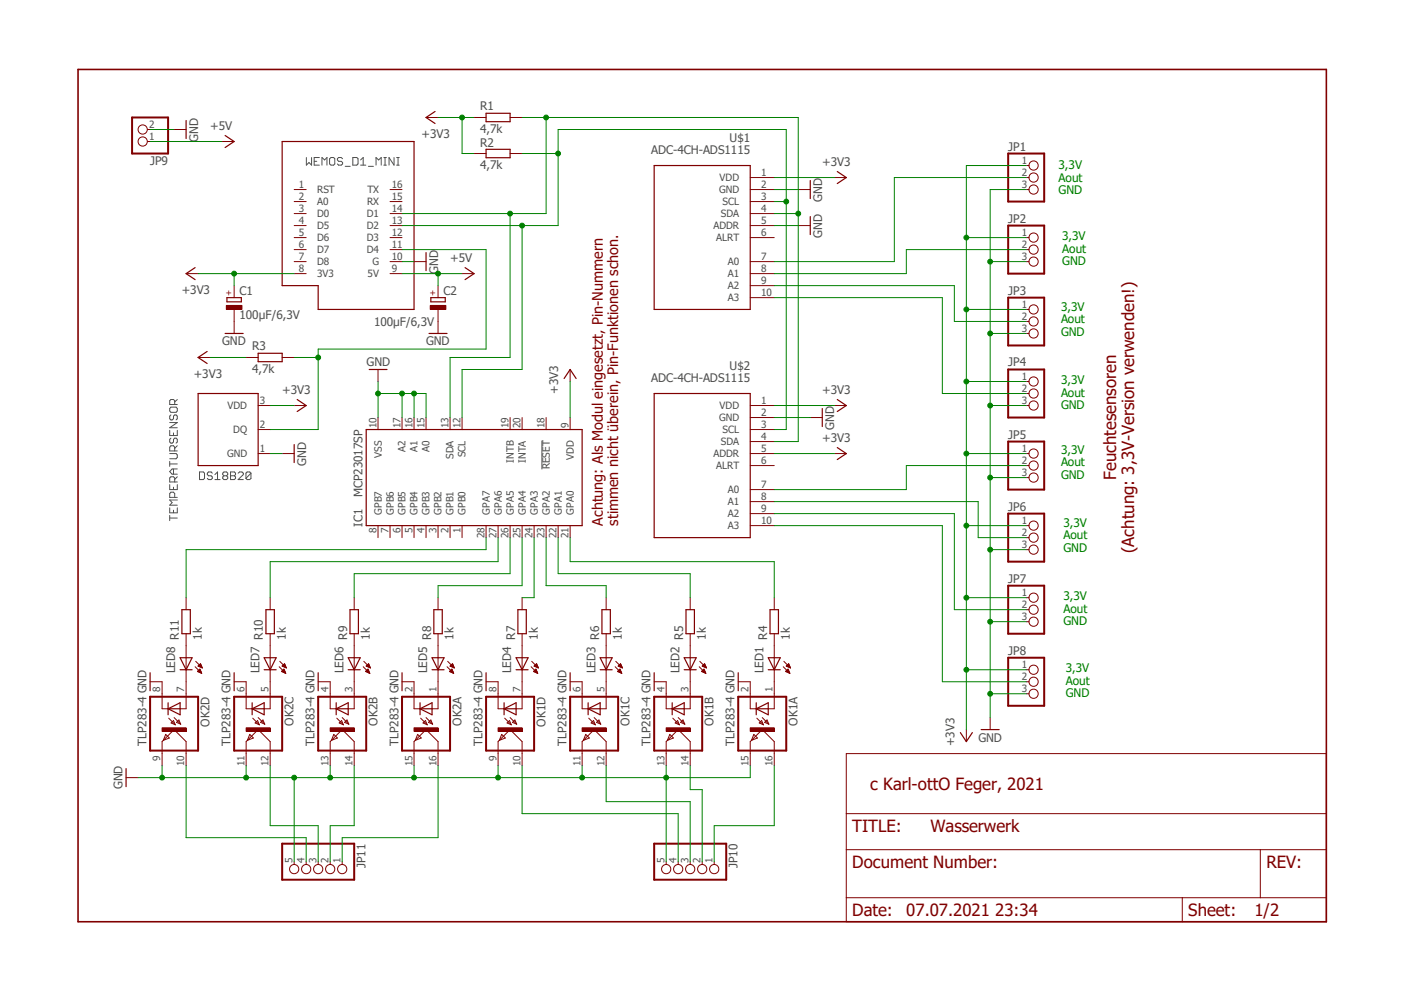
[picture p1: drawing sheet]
<svg xmlns="http://www.w3.org/2000/svg" width="297mm" height="210mm" viewBox="0 0 297 210" stroke-linecap="round" stroke-linejoin="round" font-family="sans-serif">
<path d="M16 14.4l265 181.1M281 14.4l-265 181.1" fill="none" stroke="#fff" stroke-width=".21"/>
<g fill="none" stroke="#505050" stroke-width=".21">
<path d="M64.8 33.3v1.6l.6-.5 .5 .5v-1.6M66.5 34.1h.5M67.6 33.3h-1.1v1.6h1.1M68.1 34.9v-1.6l.6 .5 .5-.5v1.6M69.7 33.6l.3-.3h.6l.2 .3v1.1l-.2 .2h-.6l-.3-.2zM72.5 33.6l-.3-.3h-.6l-.2 .3v.2l.2 .3h.6l.3 .3v.3l-.3 .2h-.6l-.2-.2M73 35.2h1.1M74.6 33.3h.9l.2 .3v1.1l-.2 .2h-.9zM76.3 34.9h1.1M76.3 33.8l.5-.5v1.6M77.9 35.2h1.1M79.5 34.9v-1.6l.6 .5 .5-.5v1.6"/>
<path d="M81.2 33.3h.5M81.2 34.9h.5M81.4 33.3v1.6M83.4 33.3v1.6l-1.1-1.6v1.6M83.9 33.3h.6M83.9 34.9h.6M84.2 33.3v1.6M35.9 91v1.1h1.6v-1.1M35.9 97.6v1M35.9 95.9h1.4l.2 .3v.5l-.2 .3h-1.4M35.9 98.1h1.6M35.9 89.4h1.6l-1.6 1.1h1.6"/>
<path d="M36.2 86.1h1.1l.2 .3v.5l-.2 .3h-1.1l-.3-.3v-.5zM36.2 87.8l-.3 .2v.6l.3 .2h.2l.3-.2v-.6l.3-.2h.3l.2 .2v.6l-.2 .2M36.2 92.7l-.3 .2v.6l.3 .2h.2l.3-.2v-.6l.3-.2h.3l.2 .2v.6l-.2 .2M36.7 91.6v.5M36.7 99.2v1.1M37 85.6v-.8l-.3-.3h-.5l-.3 .3v.8h1.6M37 95.4v-.8l-.3-.3h-.5l-.3 .3v.8h1.6M37.5 99.2h-1.1l-.5 .5 .5 .6h1.1M37.5 94.3l-.5 .5M37.5 84.5l-.5 .5M42.2 99.8h.8l.3 .3v1.1l-.3 .2h-.8zM48.8 99.8h.8l.2 .3v.3l-.2 .2 .2 .3v.3l-.2 .2h-.8z"/>
<path d="M114.6 93.2v6.1M35.9 109.6h1.6M35.9 102.5v1h1.6v-1M35.9 107.4v1.1h1.6v-1.1M35.9 109v1.1M36.7 103v.5M36.7 107.9v.6M37 101.9v-.8l-.3-.3h-.5l-.3 .3v.8h1.6M37 105.2v-.8l-.3-.3h-.5l-.3 .3v.8h1.6M37.5 105.7h-1.6l.5 .6-.5 .5h1.6M37.5 100.8l-.5 .6M44.9 100.1l-.2-.3h-.6l-.2 .3v.3l.2 .2h.6l.2 .3v.3l-.2 .2h-.6l-.2-.2"/>
<path d="M45.5 101.4h1.1M45.5 100.4l.5-.6v1.6M47.4 100.6l-.3 .3v.3l.3 .2h.5l.3-.2v-.3l-.3-.3M47.4 100.6l-.3-.2v-.3l.3-.3h.5l.3 .3v.3l-.3 .2M47.4 100.6h.5M48.8 100.6h.8M50.4 100.1l.3-.3h.5l.3 .3v.3l-1.1 1h1.1M53.1 100.1v1.1l-.3 .2h-.5l-.3-.2M53.1 100.1l-.3-.3h-.5l-.3 .3v1.1M53.1 100.1l-1.1 1.1"/>
</g>
<g fill="none" stroke="#800000" stroke-width=".21">
<path d="M100.3 24.8h2.5M100.3 32.5h2.5M107.9 24.8h2.5M107.9 32.5h2.5M158.7 37.5h5.1M176.5 37.5h2.5M39.4 57.9h2.5M62.2 57.9h2.6M62.2 55.3h2.6M62.2 52.8h2.6M62.2 50.2h2.6M62.2 47.7h2.6"/>
<path d="M62.2 45.2h2.6M62.2 42.6h2.6M62.2 40.1h2.6M82.5 57.9h2.5M82.5 55.3h2.5M82.5 52.8h2.5M82.5 50.2h2.5M82.5 47.7h2.5M82.5 45.2h2.5M82.5 42.6h2.5M82.5 40.1h2.5M87.6 55.3h2.5"/>
<path d="M97.7 57.9h2.6M158.7 57.9h5.1M158.7 55.3h5.1M158.7 50.2h5.1M158.7 47.7h5.1M158.7 45.2h5.1M158.7 42.6h5.1M158.7 40.1h5.1M168.9 47.7h2.5M168.9 40.1h2.5M52.1 75.6h2.5M59.7 75.6h2.5"/>
<path d="M158.7 60.4h5.1M158.7 62.9h5.1M158.7 85.8h5.1M158.7 88.3h5.1M158.7 90.8h5.1M158.7 93.4h5.1M158.7 95.9h5.1M158.7 98.5h5.1M171.4 88.3h2.5M176.5 85.8h2.5M176.5 95.9h2.5M158.7 103.5h5.1"/>
<path d="M158.7 106.1h5.1M158.7 108.6h5.1M158.7 111.2h5.1M179 159.4h101.6v35.5h-101.6zM179 179.7h101.6M179 172.1h101.6M266.6 179.7v10.2M179 189.9h101.6M250.1 189.9v5"/>
</g>
<g fill="none" stroke="#800000" stroke-width=".25">
<path d="M59.7 29.9h27.9v35.5h-20.3v-5h-7.6zM102.8 24h5.1v1.7h-5.1zM102.8 31.6h5.1v1.8h-5.1zM138.4 35h20.3v30.4h-20.3zM171.4 38.2v3.8M177.1 36.3l1.9 1.2-1.9 1.3M41.3 56.6l-1.9 1.3 1.9 1.2M90.1 53.4v3.8M98.4 56.6l1.9 1.3-1.9 1.2M171.4 45.8v3.8M48 62.9h3.1v.9h-3.1zM54.6 74.7h5.1v1.8h-5.1z"/>
<path d="M138.4 83.2h20.3v30.5h-20.3zM173.9 86.4v3.8M177.1 84.5l1.9 1.3-1.9 1.2M177.1 94.7l1.9 1.2-1.9 1.3"/>
</g>
<path d="M16.5 14.7h264.1v180.2h-264.1z" fill="none" stroke="#800000" stroke-width=".34"/>
<path d="M47.9 64.6h3.3v.8h-3.3z" fill-rule="evenodd" fill="#800000"/>
<g fill="none" stroke="#800000" stroke-width=".21">
<path d="M36.8 27.4h2.6M47 29.9h2.5M90.1 24.8h2.6M217.1 35h.6M217.1 37.5h.6M217.1 40.1h.6M217.1 50.2h.6M217.1 52.8h.6M217.1 55.3h.6M41.9 75.6h2.5M47.9 64.6h3.3v.8h-3.3zM49.5 60.4v2.5"/>
<path d="M49.5 65.4v5.1M80 78.1v2.6M120.6 78.1v2.6M217.1 65.4h.6M217.1 68h.6M217.1 70.5h.6M54.6 85.8h2.5M54.6 95.9h2.5M54.6 90.8h2.5M59.7 95.9h2.5M62.2 85.8h2.6M80 88.3v2.5"/>
<path d="M85 88.3v2.5M87.6 88.3v2.5M90.1 88.3v2.5M95.2 88.3v2.5M97.7 88.3v2.5M107.9 88.3v2.5M110.4 88.3v2.5M115.5 88.3v2.5M120.6 88.3v2.5M217.1 80.7h.6M217.1 83.2h.6M217.1 85.8h.6"/>
<path d="M217.1 95.9h.6M217.1 98.5h.6M80 111.2v2.5M82.5 111.2v2.5M85 111.2v2.5M87.6 111.2v2.5M90.1 111.2v2.5M92.7 111.2v2.5M95.2 111.2v2.5M97.7 111.2v2.5M102.8 111.2v2.5M105.4 111.2v2.5"/>
<path d="M107.9 111.2v2.5M110.4 111.2v2.5M113 111.2v2.5M115.5 111.2v2.5M118.1 111.2v2.5M120.6 111.2v2.5M217.1 101h.6M217.1 111.2h.6M217.1 113.7h.6M217.1 116.2h.6M217.1 126.4h.6M217.1 128.9h.6"/>
<path d="M217.1 131.5h.6M204.4 154.3v2.5M209.5 151.8v2.5M217.1 141.6h.6M217.1 144.2h.6M217.1 146.7h.6"/>
<circle cx="218.6" cy="37.5" r=".98"/>
<circle cx="218.6" cy="35" r=".98"/>
<circle cx="218.6" cy="40.1" r=".98"/>
<circle cx="218.6" cy="50.2" r=".98"/>
<circle cx="218.6" cy="52.8" r=".98"/>
<circle cx="218.6" cy="55.3" r=".98"/>
<circle cx="218.6" cy="65.4" r=".98"/>
<circle cx="218.6" cy="70.5" r=".98"/>
<circle cx="218.6" cy="68" r=".98"/>
<circle cx="218.6" cy="95.9" r=".98"/>
<circle cx="218.6" cy="83.2" r=".98"/>
<circle cx="218.6" cy="85.8" r=".98"/>
<circle cx="218.6" cy="80.7" r=".98"/>
<circle cx="218.6" cy="98.5" r=".98"/>
<circle cx="218.6" cy="101" r=".98"/>
<circle cx="218.6" cy="113.7" r=".98"/>
<circle cx="218.6" cy="116.2" r=".98"/>
<circle cx="218.6" cy="111.2" r=".98"/>
<circle cx="218.6" cy="131.5" r=".98"/>
<circle cx="218.6" cy="126.4" r=".98"/>
<circle cx="218.6" cy="128.9" r=".98"/>
<circle cx="218.6" cy="146.7" r=".98"/>
<circle cx="218.6" cy="141.6" r=".98"/>
<circle cx="218.6" cy="144.2" r=".98"/>
</g>
<path d="M213.3 32.5h7.6v10.1h-7.6zM213.3 47.7h7.6v10.2h-7.6zM213.3 62.9h7.6v10.2h-7.6zM213.3 78.1h7.6v10.2h-7.6zM213.3 93.4h7.6v10.1h-7.6zM213.3 108.6h7.6v10.2h-7.6zM213.3 123.9h7.6v10.1h-7.6zM213.3 139.1h7.6v10.2h-7.6z" fill="none" stroke="#800000" stroke-width=".42"/>
<g fill="none" stroke="#800000" stroke-width=".25">
<path d="M39.4 25.5v3.8M47.6 28.7l1.9 1.2-1.9 1.3M92 23.6l-1.9 1.2 1.9 1.3M43.8 74.3l-1.9 1.3 1.9 1.3M47.6 70.5h3.8M78.1 78.1h3.8M91.1 62.9h3.1v.9h-3.1zM41.9 83.2h12.7v15.3h-12.7zM62.2 94v3.8M62.9 84.5l1.9 1.3-1.9 1.2M77.5 90.8h45.6v20.4h-45.6zM119.3 80.1l1.3-2 1.3 2"/>
<path d="M203.2 154.9l1.2 1.9 1.3-1.9M207.6 154.3h3.8"/>
</g>
<path d="M91 64.6h3.3v.8h-3.3z" fill-rule="evenodd" fill="#800000"/>
<path d="M91 64.6h3.3v.8h-3.3zM92.7 60.4v2.5M92.7 65.4v5.1M158.7 146.7v3.2h1.3M158.7 159.4v-2.6l2.5-2.5 2.6 2.5v2.6M159.5 155.3l.7 .8-1.2 .5zM160.1 151.9l1.4 1.4M160.6 152.9l.5-.5 .4 .9zM161.2 151.8l1.4 1.4M161.8 152.8l.5-.5 .3 .9zM163.8 146.7v3.2h-1.3" fill="none" stroke="#800000" stroke-width=".21"/>
<path d="M90.8 70.5h3.8M160 149.9l2.5-1.3v2.6zM160 148.6v2.6M160 149.9h2.5" fill="none" stroke="#800000" stroke-width=".25"/>
<path d="M156.2 147.4h10.1v11.3h-10.1z" fill="none" stroke="#800000" stroke-width=".42"/>
<path d="M158.7 153.9h5.1v.8h-5.1z" fill-rule="evenodd" fill="#800000"/>
<g fill="none" stroke="#800000" stroke-width=".21">
<path d="M140.9 146.7v3.2h1.3M140.9 159.4v-2.6l2.6-2.5 2.5 2.5v2.6M141.7 155.3l.8 .8-1.3 .5zM142.3 151.9l1.4 1.4M142.8 152.9l.5-.5 .4 .9zM143.5 151.8l1.4 1.4M144 152.8l.5-.5 .4 .9zM146 146.7v3.2h-1.3M158.7 153.9h5.1v.8h-5.1zM158.7 144.2v2.5M158.7 159.4v2.5M163.8 144.2v2.5"/>
<path d="M163.8 159.4v2.5"/>
</g>
<path d="M142.2 149.9l2.5-1.3v2.6zM142.2 148.6v2.6M142.2 149.9h2.5" fill="none" stroke="#800000" stroke-width=".25"/>
<path d="M138.4 147.4h10.1v11.3h-10.1z" fill="none" stroke="#800000" stroke-width=".42"/>
<path d="M140.9 153.9h5.1v.8h-5.1z" fill-rule="evenodd" fill="#800000"/>
<g fill="none" stroke="#800000" stroke-width=".21">
<path d="M123.1 146.7v3.2h1.3M123.1 159.4v-2.6l2.6-2.5 2.5 2.5v2.6M123.9 155.3l.8 .8-1.3 .5zM124.5 151.9l1.4 1.4M125.1 152.9l.5-.5 .3 .9zM125.7 151.8l1.4 1.4M126.2 152.8l.5-.5 .4 .9zM128.2 146.7v3.2h-1.2M140.9 153.9h5.1v.8h-5.1zM140.9 144.2v2.5M140.9 159.4v2.5M146 144.2v2.5"/>
<path d="M146 159.4v2.5"/>
</g>
<path d="M124.4 149.9l2.6-1.3v2.6zM124.4 148.6v2.6M124.4 149.9h2.6" fill="none" stroke="#800000" stroke-width=".25"/>
<path d="M120.6 147.4h10.2v11.3h-10.2z" fill="none" stroke="#800000" stroke-width=".42"/>
<path d="M123.1 153.9h5.1v.8h-5.1z" fill-rule="evenodd" fill="#800000"/>
<g fill="none" stroke="#800000" stroke-width=".21">
<path d="M105.4 146.7v3.2h1.2M105.4 159.4v-2.6l2.5-2.5 2.5 2.5v2.6M106.1 155.3l.8 .8-1.3 .5zM106.8 151.9l1.4 1.4M107.3 152.9l.5-.5 .4 .9zM107.9 151.8l1.4 1.4M108.4 152.8l.5-.5 .4 .9zM110.4 146.7v3.2h-1.2M123.1 153.9h5.1v.8h-5.1zM123.1 144.2v2.5M123.1 159.4v2.5M128.2 144.2v2.5"/>
<path d="M128.2 159.4v2.5"/>
</g>
<path d="M106.6 149.9l2.6-1.3v2.6zM106.6 148.6v2.6M106.6 149.9h2.6" fill="none" stroke="#800000" stroke-width=".25"/>
<path d="M102.8 147.4h10.2v11.3h-10.2z" fill="none" stroke="#800000" stroke-width=".42"/>
<path d="M105.4 153.9h5v.8h-5z" fill-rule="evenodd" fill="#800000"/>
<g fill="none" stroke="#800000" stroke-width=".21">
<path d="M87.6 146.7v3.2h1.3M87.6 159.4v-2.6l2.5-2.5 2.6 2.5v2.6M88.3 155.3l.8 .8-1.3 .5zM89 151.9l1.4 1.4M89.5 152.9l.5-.5 .4 .9zM90.1 151.8l1.4 1.4M90.6 152.8l.5-.5 .4 .9zM92.7 146.7v3.2h-1.3M105.4 153.9h5v.8h-5zM105.4 144.2v2.5M105.4 159.4v2.5M110.4 144.2v2.5"/>
<path d="M110.4 159.4v2.5"/>
</g>
<path d="M88.9 149.9l2.5-1.3v2.6zM88.9 148.6v2.6M88.9 149.9h2.5" fill="none" stroke="#800000" stroke-width=".25"/>
<path d="M85 147.4h10.2v11.3h-10.2z" fill="none" stroke="#800000" stroke-width=".42"/>
<path d="M87.6 153.9h5.1v.8h-5.1z" fill-rule="evenodd" fill="#800000"/>
<g fill="none" stroke="#800000" stroke-width=".21">
<path d="M69.8 146.7v3.2h1.3M69.8 159.4v-2.6l2.6-2.5 2.5 2.5v2.6M70.6 155.3l.8 .8-1.3 .5zM71.2 151.9l1.4 1.4M71.8 152.9l.5-.5 .3 .9zM72.4 151.8l1.4 1.4M72.9 152.8l.5-.5 .4 .9zM74.9 146.7v3.2h-1.2M87.6 153.9h5.1v.8h-5.1zM87.6 144.2v2.5M87.6 159.4v2.5M92.7 144.2v2.5"/>
<path d="M92.7 159.4v2.5"/>
</g>
<path d="M71.1 149.9l2.6-1.3v2.6zM71.1 148.6v2.6M71.1 149.9h2.6" fill="none" stroke="#800000" stroke-width=".25"/>
<path d="M67.3 147.4h10.2v11.3h-10.2z" fill="none" stroke="#800000" stroke-width=".42"/>
<path d="M69.8 153.9h5.1v.8h-5.1z" fill-rule="evenodd" fill="#800000"/>
<g fill="none" stroke="#800000" stroke-width=".21">
<path d="M52.1 146.7v3.2h1.2M52.1 159.4v-2.6l2.5-2.5 2.5 2.5v2.6M52.8 155.3l.8 .8-1.3 .5zM53.5 151.9l1.4 1.4M54 152.9l.5-.5 .4 .9zM54.6 151.8l1.4 1.4M55.1 152.8l.5-.5 .4 .9zM57.1 146.7v3.2h-1.2M69.8 153.9h5.1v.8h-5.1zM69.8 144.2v2.5M69.8 159.4v2.5M74.9 144.2v2.5"/>
<path d="M74.9 159.4v2.5"/>
</g>
<path d="M53.3 149.9l2.6-1.3v2.6zM53.3 148.6v2.6M53.3 149.9h2.6" fill="none" stroke="#800000" stroke-width=".25"/>
<path d="M49.5 147.4h10.2v11.3h-10.2z" fill="none" stroke="#800000" stroke-width=".42"/>
<path d="M52.1 153.9h5v.8h-5z" fill-rule="evenodd" fill="#800000"/>
<g fill="none" stroke="#800000" stroke-width=".21">
<path d="M34.3 146.7v3.2h1.3M34.3 159.4v-2.6l2.5-2.5 2.6 2.5v2.6M35.1 155.3l.7 .8-1.3 .5zM35.7 151.9l1.4 1.4M36.2 152.9l.5-.5 .4 .9zM36.8 151.8l1.4 1.4M37.3 152.8l.5-.5 .4 .9zM39.4 146.7v3.2h-1.3M52.1 153.9h5v.8h-5zM52.1 144.2v2.5M52.1 159.4v2.5M57.1 144.2v2.5"/>
<path d="M57.1 159.4v2.5"/>
</g>
<path d="M35.6 149.9l2.5-1.3v2.6zM35.6 148.6v2.6M35.6 149.9h2.5" fill="none" stroke="#800000" stroke-width=".25"/>
<path d="M31.7 147.4h10.2v11.3h-10.2z" fill="none" stroke="#800000" stroke-width=".42"/>
<path d="M34.3 153.9h5.1v.8h-5.1z" fill-rule="evenodd" fill="#800000"/>
<g fill="none" stroke="#800000" stroke-width=".21">
<path d="M31.2 29.9h.5M31.2 27.4h.5M39.4 126.4v2.5M39.4 134v12.7M41.4 139.9l1.4 1.4M57.1 126.4v2.5M57.1 134v10.2M59.2 139.9l1.4 1.4M74.9 126.4v2.5M74.9 134v10.2M77 139.9l1.4 1.4M92.7 126.4v2.5"/>
<path d="M92.7 134v10.2M94.7 139.9l1.4 1.4M110.4 126.4v2.5M110.4 134v10.2M112.5 139.9l1.4 1.4M128.2 126.4v2.5M128.2 134v10.2M130.3 139.9l1.4 1.4M146 126.4v2.5M146 134v10.2M148 139.9l1.4 1.4M163.8 126.4v2.5"/>
<path d="M163.8 134v10.2M165.8 139.9l1.4 1.4M31.7 144.2h2.6v2.5M34.3 153.9h5.1v.8h-5.1zM34.3 159.4v2.5M39.4 159.4v2.5M41.3 141l1.4 1.4M41.8 142h.7M41.8 142l.5-.5 .4 .9zM41.9 141.9h.6M41.9 140.8h.7M41.9 140.9l.5-.5 .4 .9z"/>
<path d="M42 142.1h.5M42 141.8h.4M42 140.9h.7M42 140.8h.6M42 141.7h.4M42.1 140.7h.4M42.2 142.2h.4M42.2 141.6h.1M42.2 140.6h.3M42.2 141h.5M42.3 140.5h.2M42.4 140.4h.1"/>
<path d="M42.4 142.3h.2M42.5 141.1h.2M42.6 142.4h.1M42.7 141.2h.1M49.5 144.2h2.6M59.1 141l1.4 1.4M59.6 142h.7M59.6 142l.5-.5 .4 .9zM59.6 141.9h.6M59.7 140.8h.7M59.7 140.9l.5-.5 .4 .9zM59.7 142.1h.6"/>
<path d="M59.7 141.8h.5M59.8 140.8h.6M59.8 140.9h.6M59.8 141.7h.4M59.9 140.7h.4M59.9 141.6h.2M59.9 142.2h.4M60 140.6h.3M60 141.6h.1M60 141h.5M60.1 140.5h.1M60.2 140.4h.1"/>
<path d="M60.2 142.3h.2M60.2 141.1h.3M60.3 142.4h.1M60.5 141.2h.1M67.3 144.2h2.5M76.8 141l1.4 1.4M77.3 142h.8M77.3 142l.6-.5 .3 .9zM77.4 141.9h.6M77.5 140.8h.6M77.5 140.9l.5-.5 .4 .9zM77.5 142.1h.6"/>
<path d="M77.5 141.8h.5M77.6 140.8h.5M77.6 140.9h.6M77.6 141.7h.3M77.6 140.7h.5M77.7 141.6h.2M77.7 140.6h.4M77.7 142.2h.4M77.8 141.6h.1M77.8 141h.4M77.9 140.5h.1M77.9 142.3h.2"/>
<path d="M77.9 140.4h.1M78 141.1h.3M78.1 142.4h.1M78.2 141.2h.1M85 144.2h2.6M94.6 141l1.4 1.4M95.1 142l.5-.5 .4 .9zM95.1 142h.7M95.2 141.9h.6M95.2 140.9l.5-.5 .4 .9zM95.2 140.8h.7M95.2 142.1h.6"/>
<path d="M95.3 141.8h.5M95.3 140.8h.6M95.4 140.9h.6M95.4 141.7h.3M95.4 140.7h.4M95.5 142.2h.4M95.5 141.6h.2M95.5 140.6h.3M95.5 141.6h.1M95.6 141h.4M95.6 140.5h.2M95.7 142.3h.2"/>
<path d="M95.7 140.4h.1M95.8 141.1h.3M95.9 142.4h.1M96 141.2h.1M102.8 144.2h2.6M112.4 141l1.3 1.4M112.9 142l.5-.5 .3 .9zM112.9 142h.7M113 141.9h.5M113 140.9l.5-.5 .4 .9zM113 140.8h.7M113 142.1h.6"/>
<path d="M113.1 141.8h.4M113.1 140.8h.6M113.2 140.9h.5M113.2 141.7h.3M113.2 140.7h.4M113.2 142.2h.5M113.2 141.6h.3M113.3 140.6h.3M113.3 141.6h.1M113.4 141h.4M113.4 140.5h.2M113.5 140.4h.1"/>
<path d="M113.5 142.3h.2M113.5 141.1h.3M113.7 142.4h.1M113.7 141.2h.2M120.6 144.2h2.5M130.1 141l1.4 1.4M130.6 142h.8M130.6 142l.5-.5 .4 .9zM130.8 141.9h.5M130.8 140.9l.5-.5 .4 .9zM130.8 140.8h.7M130.8 142.1h.6"/>
<path d="M130.9 141.8h.4M130.9 140.8h.5M130.9 140.9h.6M130.9 141.7h.3M131 140.7h.4M131 142.2h.4M131 141.6h.2M131.1 140.6h.3M131.1 141h.5M131.1 141.6h.1M131.1 140.5h.2M131.2 140.4h.1"/>
<path d="M131.2 142.3h.3M131.3 141.1h.3M131.4 142.4h.1M131.5 141.2h.2M138.4 144.2h2.5M147.9 141l1.4 1.4M148.4 142h.7M148.4 142l.5-.5 .4 .9zM148.5 141.9h.6M148.5 140.9l.6-.5 .3 .9zM148.6 140.8h.7M148.6 142.1h.6"/>
<path d="M148.6 141.8h.5M148.7 140.9h.6M148.7 140.8h.5M148.7 141.7h.3M148.8 140.7h.4M148.8 142.2h.4M148.8 141.6h.2M148.8 140.6h.3M148.9 141h.5M148.9 141.6h.1M148.9 140.5h.2M149 140.4h.1"/>
<path d="M149 142.3h.3M149.1 141.1h.3M149.2 142.4h.1M149.3 141.2h.1M156.2 144.2h2.5M165.7 141l1.4 1.4M166.2 142l.5-.5 .4 .9zM166.2 142h.7M166.3 141.9h.6M166.3 140.9l.5-.5 .4 .9zM166.3 140.8h.7M166.4 142.1h.6"/>
<path d="M166.4 141.8h.4M166.5 140.9h.6M166.5 140.8h.5M166.5 141.7h.3M166.5 140.7h.5M166.6 142.2h.4M166.6 141.6h.2M166.6 140.6h.3M166.7 141h.4M166.7 141.6h.1M166.7 140.5h.2M166.8 140.4h.1"/>
<path d="M166.8 142.3h.2M166.9 141.1h.2M167 142.4h.1M167.1 141.2h.1M26.7 164.5h2.5M62.2 182.2v.6M64.8 182.2v.6M67.3 182.2v.6M69.8 182.2v.6M72.4 182.2v.6M140.9 182.2v.6M143.5 182.2v.6"/>
<path d="M146 182.2v.6M148.5 182.2v.6M151.1 182.2v.6"/>
<circle cx="30.2" cy="27.4" r=".98"/>
<circle cx="30.2" cy="29.9" r=".98"/>
<circle cx="62.2" cy="183.8" r=".98"/>
<circle cx="64.8" cy="183.8" r=".98"/>
<circle cx="67.3" cy="183.8" r=".98"/>
<circle cx="69.8" cy="183.8" r=".98"/>
<circle cx="72.4" cy="183.8" r=".98"/>
<circle cx="140.9" cy="183.8" r=".98"/>
<circle cx="143.5" cy="183.8" r=".98"/>
<circle cx="146" cy="183.8" r=".98"/>
<circle cx="148.5" cy="183.8" r=".98"/>
<circle cx="151.1" cy="183.8" r=".98"/>
</g>
<g fill="none" stroke="#800000" stroke-width=".25">
<path d="M38.1 139.1h2.5l-1.2 2.5zM38.5 128.9h1.8v5.1h-1.8zM55.9 139.1h2.5l-1.3 2.5zM56.3 128.9h1.7v5.1h-1.7zM73.7 139.1h2.5l-1.3 2.5zM74 128.9h1.8v5.1h-1.8zM91.4 139.1h2.5l-1.2 2.5zM91.8 128.9h1.8v5.1h-1.8zM109.2 139.1h2.5l-1.3 2.5zM109.6 128.9h1.7v5.1h-1.7zM127 139.1h2.5l-1.3 2.5zM127.3 128.9h1.8v5.1h-1.8z"/>
<path d="M144.7 139.1h2.6l-1.3 2.5zM145.1 128.9h1.8v5.1h-1.8zM162.5 139.1h2.6l-1.3 2.5zM162.9 128.9h1.8v5.1h-1.8zM31.7 142.3v3.8M38.1 141.6h2.5M49.5 142.3v3.8M55.9 141.6h2.5M67.3 142.3v3.8M73.7 141.6h2.5M85 142.3v3.8M91.4 141.6h2.5"/>
<path d="M102.8 142.3v3.8M109.2 141.6h2.5M120.6 142.3v3.8M127 141.6h2.5M138.4 142.3v3.8M144.7 141.6h2.6M156.2 142.3v3.8M162.5 141.6h2.6M26.7 162.6v3.8"/>
</g>
<path d="M27.9 24.8h7.7v7.7h-7.7zM59.7 178.4h15.2v7.7h-15.2zM138.4 178.4h15.2v7.7h-15.2z" fill="none" stroke="#800000" stroke-width=".42"/>
<path d="M163.8 37.5h12.7M41.9 57.9h20.3M49.5 57.9v2.5M163.8 85.8h12.7M163.8 95.9h12.7" fill="none" stroke="#008000" stroke-width=".21"/>
<circle cx="49.5" cy="57.9" r=".51" fill="#008000"/>
<g fill="none" stroke="#008000" stroke-width=".21">
<path d="M92.7 24.8h7.6M97.7 24.8v7.7h2.6"/>
<circle cx="49.5" cy="57.9" r=".51"/>
</g>
<circle cx="97.7" cy="24.8" r=".51" fill="#008000"/>
<g fill="none" stroke="#008000" stroke-width=".21">
<path d="M217.1 35h-12.7v119.3M204.4 50.2h12.7"/>
<circle cx="97.7" cy="24.8" r=".51"/>
</g>
<circle cx="204.4" cy="50.2" r=".51" fill="#008000"/>
<g fill="none" stroke="#008000" stroke-width=".21">
<path d="M204.4 65.4h12.7"/>
<circle cx="204.4" cy="50.2" r=".51"/>
</g>
<circle cx="204.4" cy="65.4" r=".51" fill="#008000"/>
<g fill="none" stroke="#008000" stroke-width=".21">
<path d="M204.4 80.7h12.7"/>
<circle cx="204.4" cy="65.4" r=".51"/>
</g>
<circle cx="204.4" cy="80.7" r=".51" fill="#008000"/>
<g fill="none" stroke="#008000" stroke-width=".21">
<path d="M204.4 95.9h12.7"/>
<circle cx="204.4" cy="80.7" r=".51"/>
</g>
<circle cx="204.4" cy="95.9" r=".51" fill="#008000"/>
<g fill="none" stroke="#008000" stroke-width=".21">
<path d="M204.4 111.2h12.7"/>
<circle cx="204.4" cy="95.9" r=".51"/>
</g>
<circle cx="204.4" cy="111.2" r=".51" fill="#008000"/>
<g fill="none" stroke="#008000" stroke-width=".21">
<path d="M204.4 126.4h12.7"/>
<circle cx="204.4" cy="111.2" r=".51"/>
</g>
<circle cx="204.4" cy="126.4" r=".51" fill="#008000"/>
<g fill="none" stroke="#008000" stroke-width=".21">
<path d="M204.4 141.6h12.7"/>
<circle cx="204.4" cy="126.4" r=".51"/>
</g>
<circle cx="204.4" cy="141.6" r=".51" fill="#008000"/>
<g fill="none" stroke="#008000" stroke-width=".21">
<path d="M85 55.3h2.6M163.8 40.1h5.1M163.8 47.7h5.1M209.5 55.3h7.6M217.1 40.1h-7.6v111.7M44.4 75.6h7.7M57.1 85.8h5.1M120.6 80.7v7.6M163.8 88.3h7.6"/>
<circle cx="204.4" cy="141.6" r=".51"/>
</g>
<circle cx="209.5" cy="55.3" r=".51" fill="#008000"/>
<g fill="none" stroke="#008000" stroke-width=".21">
<path d="M209.5 70.5h7.6"/>
<circle cx="209.5" cy="55.3" r=".51"/>
</g>
<circle cx="209.5" cy="70.5" r=".51" fill="#008000"/>
<g fill="none" stroke="#008000" stroke-width=".21">
<path d="M209.5 85.8h7.6"/>
<circle cx="209.5" cy="70.5" r=".51"/>
</g>
<circle cx="209.5" cy="85.8" r=".51" fill="#008000"/>
<g fill="none" stroke="#008000" stroke-width=".21">
<path d="M209.5 101h7.6"/>
<circle cx="209.5" cy="85.8" r=".51"/>
</g>
<circle cx="209.5" cy="101" r=".51" fill="#008000"/>
<g fill="none" stroke="#008000" stroke-width=".21">
<path d="M209.5 116.2h7.6"/>
<circle cx="209.5" cy="101" r=".51"/>
</g>
<circle cx="209.5" cy="116.2" r=".51" fill="#008000"/>
<g fill="none" stroke="#008000" stroke-width=".21">
<path d="M209.5 131.5h7.6"/>
<circle cx="209.5" cy="116.2" r=".51"/>
</g>
<circle cx="209.5" cy="131.5" r=".51" fill="#008000"/>
<g fill="none" stroke="#008000" stroke-width=".21">
<path d="M209.5 146.7h7.6"/>
<circle cx="209.5" cy="131.5" r=".51"/>
</g>
<circle cx="209.5" cy="146.7" r=".51" fill="#008000"/>
<g fill="none" stroke="#008000" stroke-width=".21">
<path d="M80 80.7v7.6M87.6 83.2h2.5v5.1"/>
<circle cx="209.5" cy="146.7" r=".51"/>
</g>
<circle cx="80" cy="83.2" r=".51" fill="#008000"/>
<g fill="none" stroke="#008000" stroke-width=".21">
<path d="M80 83.2h7.6v5.1"/>
<circle cx="80" cy="83.2" r=".51"/>
</g>
<circle cx="87.6" cy="83.2" r=".51" fill="#008000"/>
<g fill="none" stroke="#008000" stroke-width=".21">
<path d="M85 83.2v5.1"/>
<circle cx="87.6" cy="83.2" r=".51"/>
</g>
<circle cx="85" cy="83.2" r=".51" fill="#008000"/>
<g fill="none" stroke="#008000" stroke-width=".21">
<path d="M57.1 95.9h2.6M140.9 161.9v2.6M158.7 161.9v2.6h-129.5"/>
<circle cx="85" cy="83.2" r=".51"/>
</g>
<circle cx="140.9" cy="164.5" r=".51" fill="#008000"/>
<g fill="none" stroke="#008000" stroke-width=".21">
<path d="M123.1 161.9v2.6"/>
<circle cx="140.9" cy="164.5" r=".51"/>
</g>
<circle cx="123.1" cy="164.5" r=".51" fill="#008000"/>
<g fill="none" stroke="#008000" stroke-width=".21">
<path d="M105.4 161.9v2.6"/>
<circle cx="123.1" cy="164.5" r=".51"/>
</g>
<circle cx="105.4" cy="164.5" r=".51" fill="#008000"/>
<g fill="none" stroke="#008000" stroke-width=".21">
<path d="M87.6 161.9v2.6"/>
<circle cx="105.4" cy="164.5" r=".51"/>
</g>
<circle cx="87.6" cy="164.5" r=".51" fill="#008000"/>
<g fill="none" stroke="#008000" stroke-width=".21">
<path d="M69.8 161.9v2.6"/>
<circle cx="87.6" cy="164.5" r=".51"/>
</g>
<circle cx="69.8" cy="164.5" r=".51" fill="#008000"/>
<g fill="none" stroke="#008000" stroke-width=".21">
<path d="M52.1 161.9v2.6"/>
<circle cx="69.8" cy="164.5" r=".51"/>
</g>
<circle cx="52.1" cy="164.5" r=".51" fill="#008000"/>
<g fill="none" stroke="#008000" stroke-width=".21">
<path d="M34.3 161.9v2.6"/>
<circle cx="52.1" cy="164.5" r=".51"/>
</g>
<circle cx="34.3" cy="164.5" r=".51" fill="#008000"/>
<g fill="none" stroke="#008000" stroke-width=".21">
<path d="M62.2 164.5v17.7"/>
<circle cx="34.3" cy="164.5" r=".51"/>
</g>
<circle cx="62.2" cy="164.5" r=".51" fill="#008000"/>
<g fill="none" stroke="#008000" stroke-width=".21">
<path d="M31.7 27.4h5.1M217.1 37.5h-27.9v17.8h-25.4M85 57.9h12.7M92.7 57.9v2.5M217.1 52.8h-25.4v5.1h-27.9M163.8 60.4h38.1v7.6h15.2M163.8 62.9h35.5v20.3h17.8M217.1 98.5h-25.4v5h-27.9M163.8 108.6h38.1v20.3h15.2M163.8 111.2h35.5v33h17.8M163.8 106.1h43.1v7.6h10.2M140.9 164.5v17.7"/>
<circle cx="62.2" cy="164.5" r=".51"/>
</g>
<circle cx="92.7" cy="57.9" r=".51" fill="#008000"/>
<g fill="none" stroke="#008000" stroke-width=".21">
<path d="M31.7 29.9h15.3M85 45.2h30.5v-20.4h53.4v68.6h-5.1M163.8 45.2h5.1"/>
<circle cx="92.7" cy="57.9" r=".51"/>
</g>
<circle cx="168.9" cy="45.2" r=".51" fill="#008000"/>
<g fill="none" stroke="#008000" stroke-width=".21">
<path d="M110.4 24.8h5.1"/>
<circle cx="168.9" cy="45.2" r=".51"/>
</g>
<circle cx="115.5" cy="24.8" r=".51" fill="#008000"/>
<g fill="none" stroke="#008000" stroke-width=".21">
<path d="M107.9 45.2v30.4h-12.7v12.7"/>
<circle cx="115.5" cy="24.8" r=".51"/>
</g>
<circle cx="107.9" cy="45.2" r=".51" fill="#008000"/>
<g fill="none" stroke="#008000" stroke-width=".21">
<path d="M85 47.7h33.1v-20.3h48.2v63.4h-2.5M163.8 42.6h2.5"/>
<circle cx="107.9" cy="45.2" r=".51"/>
</g>
<circle cx="166.3" cy="42.6" r=".51" fill="#008000"/>
<g fill="none" stroke="#008000" stroke-width=".21">
<path d="M110.4 32.5h7.7"/>
<circle cx="166.3" cy="42.6" r=".51"/>
</g>
<circle cx="118.1" cy="32.5" r=".51" fill="#008000"/>
<g fill="none" stroke="#008000" stroke-width=".21">
<path d="M110.4 47.7v30.4h-12.7v10.2"/>
<circle cx="118.1" cy="32.5" r=".51"/>
</g>
<circle cx="110.4" cy="47.7" r=".51" fill="#008000"/>
<g fill="none" stroke="#008000" stroke-width=".21">
<path d="M85 52.8h17.8v21h-35.5v17h-10.2M62.2 75.6h5.1"/>
<circle cx="110.4" cy="47.7" r=".51"/>
</g>
<circle cx="67.3" cy="75.6" r=".51" fill="#008000"/>
<g fill="none" stroke="#008000" stroke-width=".21">
<path d="M102.8 113.7v2.5h-63.4v10.2M105.4 113.7v5.1h-48.3v7.6M107.9 113.7v7.6h-33v5.1M110.4 113.7v10.2h-17.7v2.5M113 113.7v12.7h-2.6M115.5 113.7v10.2h12.7v2.5M118.1 113.7v7.6h27.9v5.1M120.6 113.7v5.1h43.2v7.6M39.4 161.9v15.3h25.4v5M57.1 161.9v12.7h10.2v7.6M74.9 161.9v12.7h-5.1v7.6M92.7 161.9v15.3h-20.3v5"/>
<path d="M110.4 161.9v10.2h33.1v10.1M128.2 161.9v7.6h17.8v12.7M146 161.9v5.1h2.5v15.2M163.8 161.9v12.7h-12.7v7.6"/>
<circle cx="67.3" cy="75.6" r=".51"/>
</g>
<g font-size="3.6" fill="#800000">
<text x="236.1" y="101.5" transform="rotate(-90 236.1 101.5)">Feuchtesensoren</text>
<text x="239.9" y="117" transform="rotate(-90 239.9 117)">(Achtung: 3,3V-Version verwenden!)</text>
<text x="184.1" y="167">c Karl-ottO Feger, 2021</text>
<text x="180.3" y="175.9">TITLE:</text>
<text x="196.8" y="175.9">Wasserwerk</text>
<text x="180.3" y="183.5">Document Number:</text>
<text x="267.9" y="183.5">REV:</text>
<text x="180.3" y="193.7">Date:</text>
<text x="191.7" y="193.7">07.07.2021 23:34</text>
<text x="251.4" y="193.7">Sheet:</text>
<text x="265.4" y="193.7">1/2</text>
</g>
<g font-size="3" fill="#800000">
<text x="127.5" y="111.2" transform="rotate(-90 127.5 111.2)">Achtung: Als Modul eingesetzt, Pin-Nummern</text>
<text x="130.8" y="111.2" transform="rotate(-90 130.8 111.2)">stimmen nicht überein, Pin-Funktionen schon.</text>
</g>
<g font-size="2.5" fill="#505050">
<text x="101.6" y="23.4">R1</text>
<text x="41.9" y="29.9" transform="rotate(-90 41.9 29.9)">GND</text>
<text x="44.5" y="27.4">+5V</text>
<text x="89.2" y="29.2">+3V3</text>
<text x="101.6" y="28.2">4,7k</text>
<text x="154.3" y="29.9">U$1</text>
<text x="31.8" y="34.9">JP9</text>
<text x="101.6" y="35.8">4,7k</text>
<text x="101.6" y="31">R2</text>
<text x="137.8" y="32.5">ADC-4CH-ADS1115</text>
<text x="174" y="35">+3V3</text>
<text x="213.3" y="31.8">JP1</text>
<text x="174" y="42.6" transform="rotate(-90 174 42.6)">GND</text>
<text x="213.3" y="47.1">JP2</text>
<text x="174" y="50.3" transform="rotate(-90 174 50.3)">GND</text>
<text x="92.7" y="57.9" transform="rotate(-90 92.7 57.9)">GND</text>
<text x="95.2" y="55.3">+5V</text>
<text x="38.4" y="62.2">+3V3</text>
<text x="50.7" y="62.4">C1</text>
<text x="93.8" y="62.4">C2</text>
<text x="213.3" y="62.3">JP3</text>
<text x="50.7" y="67.5">100µF/6,3V</text>
<text x="79.1" y="69">100µF/6,3V</text>
<text x="47" y="73.1">GND</text>
<text x="53.3" y="74.1">R3</text>
<text x="77.6" y="77.4">GND</text>
<text x="90.1" y="73.1">GND</text>
<text x="213.3" y="77.5">JP4</text>
<text x="41" y="79.9">+3V3</text>
<text x="53.3" y="78.9">4,7k</text>
<text x="59.7" y="83.2">+3V3</text>
<text x="118.1" y="83.2" transform="rotate(-90 118.1 83.2)">+3V3</text>
<text x="137.8" y="80.7">ADC-4CH-ADS1115</text>
<text x="154.3" y="78.1">U$2</text>
<text x="174" y="83.2">+3V3</text>
<text x="174" y="93.4">+3V3</text>
<text x="176.5" y="90.8" transform="rotate(-90 176.5 90.8)">GND</text>
<text x="213.3" y="92.8">JP5</text>
<text x="64.8" y="98.5" transform="rotate(-90 64.8 98.5)">GND</text>
<text x="76.7" y="105.2" transform="rotate(-90 76.7 105.2)">MCP23017SP</text>
<text x="213.3" y="108">JP6</text>
<text x="76.7" y="111.4" transform="rotate(-90 76.7 111.4)">IC1</text>
<text x="213.3" y="123.2">JP7</text>
<text x="37.8" y="135.3" transform="rotate(-90 37.8 135.3)">R11</text>
<text x="42.7" y="135.3" transform="rotate(-90 42.7 135.3)">1k</text>
<text x="55.6" y="135.3" transform="rotate(-90 55.6 135.3)">R10</text>
<text x="60.5" y="135.3" transform="rotate(-90 60.5 135.3)">1k</text>
<text x="73.4" y="135.3" transform="rotate(-90 73.4 135.3)">R9</text>
<text x="78.2" y="135.3" transform="rotate(-90 78.2 135.3)">1k</text>
<text x="91.2" y="135.3" transform="rotate(-90 91.2 135.3)">R8</text>
<text x="96" y="135.3" transform="rotate(-90 96 135.3)">1k</text>
<text x="109" y="135.3" transform="rotate(-90 109 135.3)">R7</text>
<text x="113.8" y="135.3" transform="rotate(-90 113.8 135.3)">1k</text>
<text x="126.7" y="135.3" transform="rotate(-90 126.7 135.3)">R6</text>
<text x="131.5" y="135.3" transform="rotate(-90 131.5 135.3)">1k</text>
<text x="144.5" y="135.3" transform="rotate(-90 144.5 135.3)">R5</text>
<text x="149.3" y="135.3" transform="rotate(-90 149.3 135.3)">1k</text>
<text x="162.3" y="135.3" transform="rotate(-90 162.3 135.3)">R4</text>
<text x="167.1" y="135.3" transform="rotate(-90 167.1 135.3)">1k</text>
<text x="37.1" y="142.4" transform="rotate(-90 37.1 142.4)">LED8</text>
<text x="54.9" y="142.4" transform="rotate(-90 54.9 142.4)">LED7</text>
<text x="72.6" y="142.4" transform="rotate(-90 72.6 142.4)">LED6</text>
<text x="90.4" y="142.4" transform="rotate(-90 90.4 142.4)">LED5</text>
<text x="108.2" y="142.4" transform="rotate(-90 108.2 142.4)">LED4</text>
<text x="125.9" y="142.4" transform="rotate(-90 125.9 142.4)">LED3</text>
<text x="143.7" y="142.4" transform="rotate(-90 143.7 142.4)">LED2</text>
<text x="161.5" y="142.4" transform="rotate(-90 161.5 142.4)">LED1</text>
<text x="213.3" y="138.5">JP8</text>
<text x="44.3" y="153.7" transform="rotate(-90 44.3 153.7)">OK2D</text>
<text x="62.1" y="153.5" transform="rotate(-90 62.1 153.5)">OK2C</text>
<text x="79.9" y="153.5" transform="rotate(-90 79.9 153.5)">OK2B</text>
<text x="97.6" y="153.5" transform="rotate(-90 97.6 153.5)">OK2A</text>
<text x="115.4" y="153.7" transform="rotate(-90 115.4 153.7)">OK1D</text>
<text x="133.2" y="153.5" transform="rotate(-90 133.2 153.5)">OK1C</text>
<text x="151" y="153.5" transform="rotate(-90 151 153.5)">OK1B</text>
<text x="168.7" y="153.5" transform="rotate(-90 168.7 153.5)">OK1A</text>
<text x="31" y="157.7" transform="rotate(-90 31 157.7)">TLP283-4 GND</text>
<text x="48.8" y="157.7" transform="rotate(-90 48.8 157.7)">TLP283-4 GND</text>
<text x="66.5" y="157.7" transform="rotate(-90 66.5 157.7)">TLP283-4 GND</text>
<text x="84.3" y="157.7" transform="rotate(-90 84.3 157.7)">TLP283-4 GND</text>
<text x="102.1" y="157.7" transform="rotate(-90 102.1 157.7)">TLP283-4 GND</text>
<text x="119.8" y="157.7" transform="rotate(-90 119.8 157.7)">TLP283-4 GND</text>
<text x="137.6" y="157.7" transform="rotate(-90 137.6 157.7)">TLP283-4 GND</text>
<text x="155.4" y="157.7" transform="rotate(-90 155.4 157.7)">TLP283-4 GND</text>
<text x="201.9" y="157.8" transform="rotate(-90 201.9 157.8)">+3V3</text>
<text x="207" y="156.8">GND</text>
<text x="25.9" y="166.9" transform="rotate(-90 25.9 166.9)">GND</text>
<text x="77.3" y="183.6" transform="rotate(-90 77.3 183.6)">JP11</text>
<text x="156" y="183.6" transform="rotate(-90 156 183.6)">JP10</text>
</g>
<g font-size="2.5" fill="#008000">
<text x="223.9" y="35.8">3,3V</text>
<text x="223.9" y="38.4">Aout</text>
<text x="223.9" y="41.1">GND</text>
<text x="224.7" y="50.8">3,3V</text>
<text x="224.7" y="53.4">Aout</text>
<text x="224.7" y="56.1">GND</text>
<text x="224.5" y="65.7">3,3V</text>
<text x="224.5" y="68.4">Aout</text>
<text x="224.5" y="71">GND</text>
<text x="224.5" y="81.2">3,3V</text>
<text x="224.5" y="83.9">Aout</text>
<text x="224.5" y="86.5">GND</text>
<text x="224.5" y="95.9">3,3V</text>
<text x="224.5" y="98.6">Aout</text>
<text x="224.5" y="101.3">GND</text>
<text x="225" y="111.4">3,3V</text>
<text x="225" y="114.1">Aout</text>
<text x="225" y="116.8">GND</text>
<text x="225" y="126.9">3,3V</text>
<text x="225" y="129.6">Aout</text>
<text x="225" y="132.3">GND</text>
<text x="225.5" y="142.2">3,3V</text>
<text x="225.5" y="144.8">Aout</text>
<text x="225.5" y="147.5">GND</text>
</g>
<g font-size="2.1" fill="#505050">
<text x="31.5" y="29.6">1</text>
<text x="31.5" y="27.1">2</text>
<text x="216.2" y="34.6">1</text>
<text x="63.2" y="39.7">1</text>
<text x="67.1" y="40.9">RST</text>
<text x="77.7" y="40.9">TX</text>
<text x="82.9" y="39.7">16</text>
<text x="152.1" y="40.9">GND</text>
<text x="152.2" y="38.3">VDD</text>
<text x="161" y="37.2">1</text>
<text x="161" y="39.7">2</text>
<text x="216.2" y="37.2">2</text>
<text x="216.2" y="39.7">3</text>
<text x="63.2" y="47.3">4</text>
<text x="63.2" y="44.8">3</text>
<text x="63.2" y="42.2">2</text>
<text x="67.1" y="45.9">D0</text>
<text x="67.1" y="43.4">A0</text>
<text x="77.6" y="45.9">D1</text>
<text x="77.6" y="43.4">RX</text>
<text x="82.9" y="42.2">15</text>
<text x="82.9" y="44.8">14</text>
<text x="82.9" y="47.3">13</text>
<text x="152.5" y="45.9">SDA</text>
<text x="152.9" y="43.4">SCL</text>
<text x="161" y="42.2">3</text>
<text x="161" y="44.8">4</text>
<text x="161" y="47.3">5</text>
<text x="63.2" y="52.4">6</text>
<text x="63.2" y="49.9">5</text>
<text x="67.1" y="53.6">D7</text>
<text x="67.1" y="51">D6</text>
<text x="67.1" y="48.5">D5</text>
<text x="77.6" y="48.5">D2</text>
<text x="77.6" y="51">D3</text>
<text x="77.6" y="53.6">D4</text>
<text x="82.9" y="49.9">12</text>
<text x="82.9" y="52.4">11</text>
<text x="150.9" y="48.5">ADDR</text>
<text x="151.5" y="51">ALRT</text>
<text x="161" y="49.9">6</text>
<text x="216.2" y="49.9">1</text>
<text x="216.2" y="52.4">2</text>
<text x="63.2" y="57.5">8</text>
<text x="63.2" y="54.9">7</text>
<text x="67.1" y="58.6">3V3</text>
<text x="67.1" y="56.1">D8</text>
<text x="77.8" y="58.6">5V</text>
<text x="78.8" y="56.1">G</text>
<text x="82.9" y="54.9">10</text>
<text x="82.9" y="57.5">9</text>
<text x="154" y="56.1">A0</text>
<text x="154" y="58.6">A1</text>
<text x="161" y="54.9">7</text>
<text x="161" y="57.5">8</text>
<text x="216.2" y="54.9">3</text>
<text x="154" y="61.2">A2</text>
<text x="154" y="63.7">A3</text>
<text x="161" y="60">9</text>
<text x="161" y="62.6">10</text>
<text x="216.2" y="65.1">1</text>
<text x="216.2" y="67.6">2</text>
<text x="216.2" y="70.2">3</text>
<text x="216.2" y="80.3">1</text>
<text x="216.2" y="82.9">2</text>
<text x="48.1" y="86.5">VDD</text>
<text x="54.9" y="85.4">3</text>
<text x="152.1" y="89.1">GND</text>
<text x="152.2" y="86.5">VDD</text>
<text x="161" y="85.4">1</text>
<text x="161" y="88">2</text>
<text x="216.2" y="85.4">3</text>
<text x="49.4" y="91.6">DQ</text>
<text x="54.9" y="90.5">2</text>
<text x="54.9" y="95.6">1</text>
<text x="79.6" y="90.5" transform="rotate(-90 79.6 90.5)">10</text>
<text x="84.7" y="90.5" transform="rotate(-90 84.7 90.5)">17</text>
<text x="85.8" y="95.6" transform="rotate(-90 85.8 95.6)">A2</text>
<text x="87.2" y="90.5" transform="rotate(-90 87.2 90.5)">16</text>
<text x="88.3" y="95.6" transform="rotate(-90 88.3 95.6)">A1</text>
<text x="89.8" y="90.5" transform="rotate(-90 89.8 90.5)">15</text>
<text x="90.9" y="95.6" transform="rotate(-90 90.9 95.6)">A0</text>
<text x="94.9" y="90.5" transform="rotate(-90 94.9 90.5)">13</text>
<text x="97.4" y="90.5" transform="rotate(-90 97.4 90.5)">12</text>
<text x="107.6" y="90.5" transform="rotate(-90 107.6 90.5)">19</text>
<text x="110.1" y="90.5" transform="rotate(-90 110.1 90.5)">20</text>
<text x="115.2" y="90.5" transform="rotate(-90 115.2 90.5)">18</text>
<text x="120.3" y="90.5" transform="rotate(-90 120.3 90.5)">9</text>
<text x="152.5" y="94.1">SDA</text>
<text x="152.9" y="91.6">SCL</text>
<text x="161" y="90.5">3</text>
<text x="161" y="93">4</text>
<text x="161" y="95.6">5</text>
<text x="216.2" y="95.6">1</text>
<text x="48" y="96.7">GND</text>
<text x="80.8" y="96.8" transform="rotate(-90 80.8 96.8)">VSS</text>
<text x="96" y="97.1" transform="rotate(-90 96 97.1)">SDA</text>
<text x="98.5" y="96.7" transform="rotate(-90 98.5 96.7)">SCL</text>
<text x="108.7" y="97.8" transform="rotate(-90 108.7 97.8)">INTB</text>
<text x="111.2" y="97.9" transform="rotate(-90 111.2 97.9)">INTA</text>
<text x="116.3" y="99.3" transform="rotate(-90 116.3 99.3)">RESET</text>
<text x="121.4" y="97.3" transform="rotate(-90 121.4 97.3)">VDD</text>
<text x="150.9" y="96.7">ADDR</text>
<text x="151.5" y="99.2">ALRT</text>
<text x="161" y="98.1">6</text>
<text x="216.2" y="98.1">2</text>
<text x="216.2" y="100.7">3</text>
<text x="154" y="104.3">A0</text>
<text x="154" y="106.8">A1</text>
<text x="161" y="103.2">7</text>
<text x="161" y="105.7">8</text>
<text x="79.6" y="112.6" transform="rotate(-90 79.6 112.6)">8</text>
<text x="80.8" y="108.8" transform="rotate(-90 80.8 108.8)">GPB7</text>
<text x="82.2" y="112.6" transform="rotate(-90 82.2 112.6)">7</text>
<text x="83.3" y="108.8" transform="rotate(-90 83.3 108.8)">GPB6</text>
<text x="84.7" y="112.6" transform="rotate(-90 84.7 112.6)">6</text>
<text x="85.8" y="108.8" transform="rotate(-90 85.8 108.8)">GPB5</text>
<text x="87.2" y="112.6" transform="rotate(-90 87.2 112.6)">5</text>
<text x="88.3" y="108.8" transform="rotate(-90 88.3 108.8)">GPB4</text>
<text x="89.8" y="112.6" transform="rotate(-90 89.8 112.6)">4</text>
<text x="90.9" y="108.8" transform="rotate(-90 90.9 108.8)">GPB3</text>
<text x="92.3" y="112.6" transform="rotate(-90 92.3 112.6)">3</text>
<text x="93.4" y="108.8" transform="rotate(-90 93.4 108.8)">GPB2</text>
<text x="94.9" y="112.6" transform="rotate(-90 94.9 112.6)">2</text>
<text x="96" y="108.8" transform="rotate(-90 96 108.8)">GPB1</text>
<text x="97.4" y="112.6" transform="rotate(-90 97.4 112.6)">1</text>
<text x="98.5" y="108.8" transform="rotate(-90 98.5 108.8)">GPB0</text>
<text x="102.5" y="113.8" transform="rotate(-90 102.5 113.8)">28</text>
<text x="103.6" y="108.8" transform="rotate(-90 103.6 108.8)">GPA7</text>
<text x="105" y="113.8" transform="rotate(-90 105 113.8)">27</text>
<text x="106.1" y="108.8" transform="rotate(-90 106.1 108.8)">GPA6</text>
<text x="107.6" y="113.8" transform="rotate(-90 107.6 113.8)">26</text>
<text x="108.7" y="108.8" transform="rotate(-90 108.7 108.8)">GPA5</text>
<text x="110.1" y="113.8" transform="rotate(-90 110.1 113.8)">25</text>
<text x="111.2" y="108.8" transform="rotate(-90 111.2 108.8)">GPA4</text>
<text x="112.6" y="113.8" transform="rotate(-90 112.6 113.8)">24</text>
<text x="113.7" y="108.8" transform="rotate(-90 113.7 108.8)">GPA3</text>
<text x="115.2" y="113.8" transform="rotate(-90 115.2 113.8)">23</text>
<text x="116.3" y="108.8" transform="rotate(-90 116.3 108.8)">GPA2</text>
<text x="117.7" y="113.8" transform="rotate(-90 117.7 113.8)">22</text>
<text x="118.8" y="108.8" transform="rotate(-90 118.8 108.8)">GPA1</text>
<text x="120.3" y="113.8" transform="rotate(-90 120.3 113.8)">21</text>
<text x="121.4" y="108.8" transform="rotate(-90 121.4 108.8)">GPA0</text>
<text x="154" y="109.4">A2</text>
<text x="154" y="111.9">A3</text>
<text x="161" y="108.3">9</text>
<text x="161" y="110.8">10</text>
<text x="216.2" y="110.8">1</text>
<text x="216.2" y="113.4">2</text>
<text x="216.2" y="115.9">3</text>
<text x="216.2" y="126">1</text>
<text x="216.2" y="128.6">2</text>
<text x="216.2" y="131.1">3</text>
<text x="216.2" y="141.3">1</text>
<text x="216.2" y="143.8">2</text>
<text x="33.9" y="146.3" transform="rotate(-90 33.9 146.3)">8</text>
<text x="39" y="146.3" transform="rotate(-90 39 146.3)">7</text>
<text x="51.7" y="146.3" transform="rotate(-90 51.7 146.3)">6</text>
<text x="56.8" y="146.3" transform="rotate(-90 56.8 146.3)">5</text>
<text x="69.5" y="146.3" transform="rotate(-90 69.5 146.3)">4</text>
<text x="74.5" y="146.3" transform="rotate(-90 74.5 146.3)">3</text>
<text x="87.2" y="146.3" transform="rotate(-90 87.2 146.3)">2</text>
<text x="92.3" y="146.3" transform="rotate(-90 92.3 146.3)">1</text>
<text x="105" y="146.3" transform="rotate(-90 105 146.3)">8</text>
<text x="110.1" y="146.3" transform="rotate(-90 110.1 146.3)">7</text>
<text x="122.8" y="146.3" transform="rotate(-90 122.8 146.3)">6</text>
<text x="127.9" y="146.3" transform="rotate(-90 127.9 146.3)">5</text>
<text x="140.6" y="146.3" transform="rotate(-90 140.6 146.3)">4</text>
<text x="145.7" y="146.3" transform="rotate(-90 145.7 146.3)">3</text>
<text x="158.4" y="146.3" transform="rotate(-90 158.4 146.3)">2</text>
<text x="163.4" y="146.3" transform="rotate(-90 163.4 146.3)">1</text>
<text x="216.2" y="146.3">3</text>
<text x="33.9" y="160.9" transform="rotate(-90 33.9 160.9)">9</text>
<text x="105" y="160.9" transform="rotate(-90 105 160.9)">9</text>
<text x="39" y="162.1" transform="rotate(-90 39 162.1)">10</text>
<text x="51.7" y="162.1" transform="rotate(-90 51.7 162.1)">11</text>
<text x="56.8" y="162.1" transform="rotate(-90 56.8 162.1)">12</text>
<text x="69.5" y="162.1" transform="rotate(-90 69.5 162.1)">13</text>
<text x="74.5" y="162.1" transform="rotate(-90 74.5 162.1)">14</text>
<text x="87.2" y="162.1" transform="rotate(-90 87.2 162.1)">15</text>
<text x="92.3" y="162.1" transform="rotate(-90 92.3 162.1)">16</text>
<text x="110.1" y="162.1" transform="rotate(-90 110.1 162.1)">10</text>
<text x="122.8" y="162.1" transform="rotate(-90 122.8 162.1)">11</text>
<text x="127.9" y="162.1" transform="rotate(-90 127.9 162.1)">12</text>
<text x="140.6" y="162.1" transform="rotate(-90 140.6 162.1)">13</text>
<text x="145.7" y="162.1" transform="rotate(-90 145.7 162.1)">14</text>
<text x="158.4" y="162.1" transform="rotate(-90 158.4 162.1)">15</text>
<text x="163.4" y="162.1" transform="rotate(-90 163.4 162.1)">16</text>
<text x="61.8" y="182.5" transform="rotate(-90 61.8 182.5)">5</text>
<text x="64.4" y="182.5" transform="rotate(-90 64.4 182.5)">4</text>
<text x="66.9" y="182.5" transform="rotate(-90 66.9 182.5)">3</text>
<text x="69.5" y="182.5" transform="rotate(-90 69.5 182.5)">2</text>
<text x="72" y="182.5" transform="rotate(-90 72 182.5)">1</text>
<text x="140.6" y="182.5" transform="rotate(-90 140.6 182.5)">5</text>
<text x="143.1" y="182.5" transform="rotate(-90 143.1 182.5)">4</text>
<text x="145.7" y="182.5" transform="rotate(-90 145.7 182.5)">3</text>
<text x="148.2" y="182.5" transform="rotate(-90 148.2 182.5)">2</text>
<text x="150.7" y="182.5" transform="rotate(-90 150.7 182.5)">1</text>
</g>
<g font-size="1.8" fill="#800000">
<text x="48.9" y="62.5" transform="rotate(-90 48.9 62.5)">+</text>
<text x="92.1" y="62.5" transform="rotate(-90 92.1 62.5)">+</text>
</g>
</svg>
